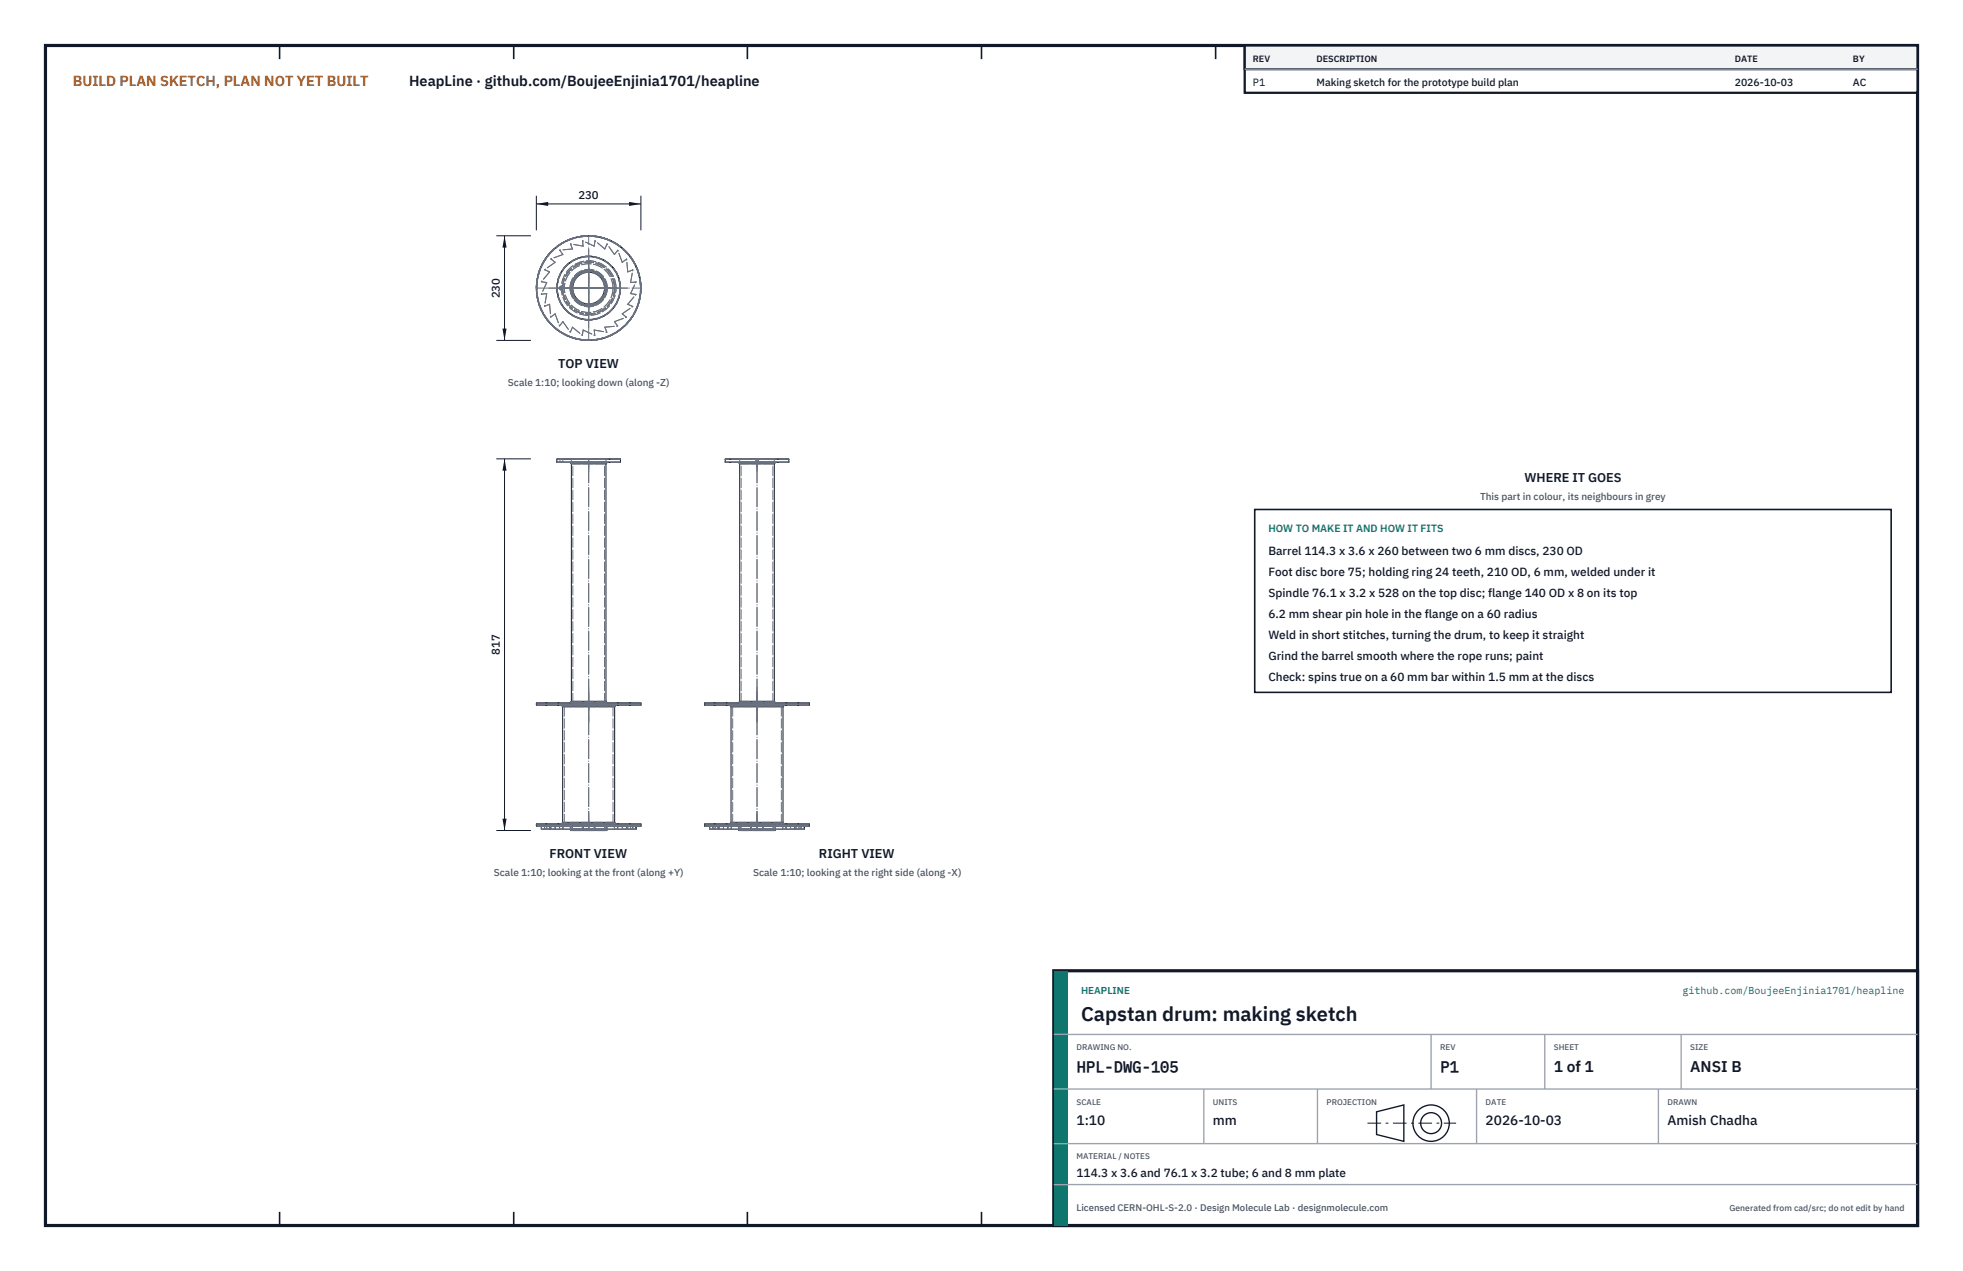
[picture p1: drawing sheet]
<svg xmlns="http://www.w3.org/2000/svg" width="432mm" height="279mm" viewBox="0 0 432 279" stroke-linecap="round" stroke-linejoin="round" font-family="sans-serif">
<path d="M10 10h411.8v259.4h-411.8z" fill="none" stroke="#111827" stroke-width=".7" stroke-linecap="butt"/>
<g fill="none" stroke="#111827" stroke-width=".35">
<path d="M61.5 10v3M113 10v3M164.4 10v3M215.9 10v3M267.4 10v3M318.9 10v3M370.3 10v3M61.5 266.4v3M113 266.4v3M164.4 266.4v3M215.9 266.4v3M267.4 266.4v3"/>
<path d="M318.9 266.4v3M370.3 266.4v3"/>
</g>
<g fill="none" stroke="#111727" stroke-width=".22">
<path d="M123.3 63.1h.4v.5h-.4zM122.5 101.6h14M122.5 101h14M122.5 101v.6M125.4 101.7l.3 .3M125.7 102h7.6M125.7 102v52.5M133.3 102v52.5M133.6 101.7l-.3 .3M136.5 101v.6M159.5 101.6h14M159.5 101h14"/>
<path d="M159.5 101v.6M162.4 101.7l.3 .3M162.7 102v52.5M170.3 101.7v52.5M170.6 101.7l-.3 .3h-7.6M173.5 101v.6M118 155h23M118 154.6h23M118 154.6v.4M123.5 155.1l.3 .3M123.8 155.4h11.4M123.8 155.4v25.7"/>
<path d="M125.4 154.5l.3-.3h7.6l.3 .3M135.2 155.4v25.7M135.5 155.1l-.3 .3M141 154.6v.4M155 155h23M155 154.6h23M155 154.6v.4M160.5 155.1l.3 .3M160.8 155.4v25.7M170.3 154.2h-7.6l-.3 .3M170.3 154.2l.3 .3M172.2 155.1v25.7"/>
<path d="M172.5 155.1l-.3 .3h-11.4M178 154.6v.4M118 181.6h23M118 181.2h23M118 181.2v.4M119.1 181.7v.6h20.8v-.6M119.8 181.7v.6M120.9 181.7v.6M121.1 181.7v.6M122.1 181.7v.6M123.1 181.7v.6M123.5 181.1l.3-.3h11.4l.3 .3"/>
<path d="M123.8 181.7v.6M125.5 181.7v.6M125.9 181.7v.6M128.1 181.7v.6M128.3 181.7v.6M130.8 181.7v.6M133.5 181.7v.9h-8v-.3M135.9 181.7v.6M137.8 181.7v.6M139.2 181.7v.6M141 181.2v.4M155 181.6h23"/>
<path d="M155 181.2h23M155 181.2v.4M156.1 181.7v.6h20.8v-.6M156.8 181.7v.6M157.9 181.7v.6M158.2 181.7v.6M159.1 181.7v.6M160.1 181.7v.6M160.9 181.7v.6M162.5 181.7v.9h8v-.9M163 181.7v.6M165.1 181.7v.6"/>
<path d="M165.3 181.7v.6M167.9 181.7v.6M172.2 180.8h-11.4l-.3 .3M172.2 180.8l.3 .3M172.9 181.7v.6M174.8 181.7v.6M176.2 181.7v.6M178 181.2v.4"/>
<circle cx="123.5" cy="63.3" r=".41"/>
<circle cx="129.5" cy="63.3" r="11.4"/>
<circle cx="129.5" cy="63.3" r="7"/>
<circle cx="129.5" cy="63.3" r="11.5"/>
<circle cx="129.5" cy="63.3" r="3.8"/>
<circle cx="129.5" cy="63.3" r="3.9"/>
<circle cx="129.5" cy="63.3" r="6.9"/>
<circle cx="129.5" cy="63.3" r="3.5"/>
</g>
<g fill="none" stroke="#6a7180" stroke-width=".22" stroke-dasharray="2.1 .5">
<path d="M119.8 59.3l1.1 .5M120.9 59.8l-1.8 2.1M121.2 56.9l.9 .8M122.1 57.7l-2.3 1.6M123.1 55l.7 .9M123.8 55.9l-2.6 1M125.5 53.6l.4 1.1M125.9 54.7l-2.8 .3M128.1 52.9l.2 1.2M128.3 54.1l-2.8-.5M130.7 54.1l-2.6-1.2M130.9 52.9l-.2 1.2"/>
<path d="M133 54.7l-2.1-1.8M133.5 53.6l-.5 1.1M135.2 55.9l-1.7-2.3M135.9 55l-.7 .9M136.9 57.7l-1-2.7M137.8 57l-.9 .7M138.1 59.8l-.3-2.8M139.2 59.3l-1.1 .5M119.1 64.7l1.2-.2M119.1 61.9l1.2 .2M119.8 67.3l1.1-.4M120.3 62.1l-1.2 2.6"/>
<path d="M120.3 64.5l-.5 2.8M120.9 66.9l.2 2.8M121.1 69.7l1-.7M122.1 69l1 2.6M123.1 71.6l.7-.9M123.3 63.1h.4v.5h-.4zM123.8 70.7l1.7 2.3M125.5 73l.4-1.1M125.9 71.9l2.2 1.8M128.1 73.7l.2-1.1M128.3 72.6l2.5 1.1M130.7 72.6l2.8 .4"/>
<path d="M130.8 73.7l-.1-1.1M133 71.9l2.9-.2M133.5 73l-.5-1.1M135.2 70.7l2.6-1M135.9 71.7l-.7-1M136.9 69l2.3-1.6M137.8 69.7l-.9-.7M138.1 66.9l1.8-2.2M138.7 62.1l.5-2.8M138.7 64.5l1.2-2.5M139.2 67.4l-1.1-.5M139.9 64.7l-1.2-.2"/>
<path d="M139.9 62l-1.2 .1M123.1 101.7h.8M123.1 100.9h.8M123.2 101.6l-.1 .1M123.2 101l-.1-.1M123.2 101.6v-.6M123.2 101.6h.6M123.2 101h.6M123.8 101.6v-.6M123.8 101.6h-.6M123.8 101h-.6M123.9 101.7h-.8"/>
<path d="M123.9 100.9h-.8M123.9 101.7l-.1-.1M123.9 100.9l-.1 .1M125.4 101.7h8.2M125.6 101.7h7.8M125.6 100.9h7.8M125.7 101.7h7.6M125.7 102h7.6M125.7 102v-.3M125.7 101.6l-.1 .1M125.7 101l-.1-.1M125.7 101.6v-.6"/>
<path d="M125.7 101.7v.3M125.7 101.6h7.6M125.7 101h7.6M126 101.7h7M133 101.7h-7M133.3 101.7h-7.6M133.3 102v-.3M133.3 101.6v-.6M133.3 101.7v.3M133.3 101.6h-7.6M133.3 101h-7.6M133.4 101.7h-7.8"/>
<path d="M133.4 100.9h-7.8M133.4 101.7l-.1-.1M133.4 100.9l-.1 .1M133.6 101.7h-8.2M136.4 101.7h-13.8M136.4 100.9h-13.8M136.5 101.6h-14M136.5 101h-14M162.4 101.7h8.2M162.6 101.7h3.9M162.6 100.9h3.9M162.7 101.7h3.8"/>
<path d="M162.7 102h7.6M162.7 101.7h7.6M162.7 102v-.3M162.7 101.6l-.1 .1M162.7 101l-.1-.1M162.7 101.6v-.6M162.7 101.7v.3M162.7 101.6h3.8M162.7 101h3.8M163 101.7h3.5M166.1 101.7h.4M166.1 100.9h.4"/>
<path d="M166.2 101.6l-.1 .1M166.2 101l-.1-.1M166.2 101.6v-.6M166.2 101.6h.3M166.2 101h.3M166.5 101.7h3.8M166.5 101.7h3.5M166.5 101.7h.4M166.5 101.7h3.9M166.5 100.9h.4M166.5 100.9h3.9M166.5 101.7h-4.1"/>
<path d="M166.5 101.7h-3.8M166.5 101.6h.3M166.5 101.6h3.8M166.5 101h.3M166.5 101h3.8M166.8 101.6l.1 .1M166.8 101l.1-.1M166.8 101.6v-.6M166.8 101.6h-.6M166.8 101h-.6M166.9 101.7h-.8M166.9 100.9h-.8"/>
<path d="M170 101.7h-7M170.3 101.7h-7.6M170.3 101.7h-3.8M170.3 101.6l.1 .1M170.3 101l.1-.1M170.3 101.6v-.6M170.3 101.7v.3M170.3 101.6h-7.6M170.3 101h-7.6M170.4 101.7h-7.8M170.4 100.9h-7.8M170.6 101.7h-4.1"/>
<path d="M173.4 101.7h-13.8M173.4 100.9h-13.8M173.5 101.6h-14M173.5 101h-14M123.5 155.1h12M123.8 155.1h11.4M123.8 155.4h11.4M123.8 155.4v-.3M123.8 155.1v.3M124.1 155.1h10.7M125.4 154.5h8.2M125.6 155.1h7.8"/>
<path d="M125.6 154.5h7.8M125.7 154.5h7.6M125.7 155l-.1 .1M125.7 154.6l-.1-.1M125.7 155v-.4M125.7 154.5v-.3M125.7 155h7.6M125.7 154.6h7.6M126 154.5h7M126 154.5v-52.8M133 154.5h-7M133 154.5v-52.8"/>
<path d="M133.3 155v-.4M133.3 154.5h-7.6M133.3 154.2h-7.6M133.3 154.5v-.3M133.3 155h-7.6M133.3 154.6h-7.6M133.4 155.1h-7.8M133.4 154.5h-7.8M133.4 155.1l-.1-.1M133.4 154.5l-.1 .1M133.6 154.5h-8.2M134.8 155.1h-10.7"/>
<path d="M135.2 155.1h-11.4M135.2 155.4v-.3M135.2 155.1v.3M135.5 155.1h-12M140.9 155.1h-22.8M140.9 154.5h-22.8M141 155h-23M141 154.6h-23M160.5 155.1h12M160.8 155.1h5.7M160.8 155.4h11.4M160.8 155.1h11.4"/>
<path d="M160.8 155.4v-.3M160.8 155.1v.3M161.2 155.1h5.3M162.4 154.5h4.1M162.6 155.1h3.9M162.6 154.5h3.9M162.7 154.5h3.8M162.7 155l-.1 .1M162.7 154.6l-.1-.1M162.7 155v-.4M162.7 154.5v-.3M162.7 155h3.8"/>
<path d="M162.7 154.6h3.8M163 154.5h3.5M163 154.5v-52.8M166.5 155.1h5.7M166.5 155.1h5.4M166.5 155.1h3.9M166.5 154.5h3.9M166.5 154.5h3.8M166.5 154.5h3.5M166.5 155.1h-6M166.5 155.1h-5.7M166.5 154.5h4.1"/>
<path d="M166.5 155h3.8M166.5 154.6h3.8M170 154.5h-7M170 154.5v-52.8M170.3 154.5h-7.6M170.3 154.2h-7.6M170.3 155l.1 .1M170.3 154.6l.1-.1M170.3 155v-.4M170.3 154.5v-.3M170.3 155h-7.6M170.3 154.6h-7.6"/>
<path d="M170.4 155.1h-7.8M170.4 154.5h-7.8M170.6 154.5h-8.2M171.9 155.1h-10.7M172.2 155.1h-11.4M172.2 155.1h-5.7M172.2 155.1v.3M172.5 155.1h-6M177.9 155.1h-22.8M177.9 154.5h-22.8M178 155h-23M178 154.6h-23"/>
<path d="M119.1 181.7h1.2M119.1 182.3h1.2M119.1 182.3v-.6M119.8 182.3h.5M119.8 181.7h1.1M119.8 182.3h1.1M119.8 182.3v-.6M120.3 182.3h-1.2M120.3 182.3h-.5M120.3 181.7h-1.2M120.3 181.7h-.5M120.3 182.3v-.6"/>
<path d="M120.9 182.3h-1.8M120.9 181.7h-1.8M120.9 181.7h.2M120.9 182.3v-.6M121.1 181.7h1M121.2 182.3h.9M121.2 181.7h.9M121.2 182.3v-.6M122.1 182.3h-2.3M122.1 181.7h-2.3M122.1 181.7h1M122.1 182.3v-.6"/>
<path d="M123.1 181.7h.7M123.1 182.3h.7M123.1 182.3v-.6M123.5 181.1h12M123.8 181.1h11.4M123.8 181.1v-.3M123.8 182.3h-2.6M123.8 181.7h-2.6M123.8 181.7h1.7M123.8 182.3v-.6M124.1 181.1h10.7M124.1 181.1v-26"/>
<path d="M125.5 181.7h.4M125.5 182.3h8M125.5 182.3h.4M125.5 182.3v-.6M125.6 181.7h7.7M125.6 181.1h7.7M125.7 182.3h7.5M125.7 181.7h7.5M125.7 182.6h7.5M125.7 182.3v-.6M125.7 181.6l-.1 .1M125.7 181.2l-.1-.1"/>
<path d="M125.7 181.6v-.4M125.7 182.6v-.3M125.7 181.6h7.5M125.7 181.2h7.5M125.9 182.3h-2.8M125.9 181.7h-2.8M125.9 181.7h2.2M125.9 182.3v-.6M128.1 181.7h.2M128.1 182.3h.2M128.1 182.3v-.6M128.3 182.3h-2.8"/>
<path d="M128.3 181.7h-2.8M128.3 181.7h2.5M128.3 182.3v-.6M130.7 182.3h-2.6M130.7 182.3h.1M130.7 181.7h-2.6M130.7 181.7h2.8M130.7 182.3v-.6M130.8 182.3h-.1M130.8 181.7h-.1M130.9 182.3h-.2M130.9 181.7h-.2"/>
<path d="M130.9 182.3v-.6M133 182.3h-2.1M133 182.3h.5M133 181.7h-2.1M133 181.7h2.9M133 182.3v-.6M133.2 182.3h-7.5M133.2 181.7h-7.5M133.2 182.3v-.6M133.2 181.6v-.4M133.2 182.6h-7.5M133.2 182.6v-.3"/>
<path d="M133.2 181.6h-7.5M133.2 181.2h-7.5M133.3 181.7h-7.7M133.3 181.1h-7.7M133.3 181.7l-.1-.1M133.3 181.1l-.1 .1M133.5 182.3h-.5M133.5 181.7h-.5M133.5 182.3h-8M133.5 182.6h-8M133.5 182.3v-.6M134.8 181.1h-10.7"/>
<path d="M134.8 181.1v-26M135.2 182.3h-1.7M135.2 182.3h.7M135.2 181.7h-1.7M135.2 181.7h2.6M135.2 182.3v-.6M135.2 181.1h-11.4M135.2 180.8h-11.4M135.2 181.1v-.3M135.5 181.1h-12M135.9 182.3h-.7M135.9 181.7h-.7"/>
<path d="M135.9 182.3v-.6M136.9 182.3h-1M136.9 182.3h.9M136.9 181.7h-1M136.9 181.7h2.3M136.9 182.3v-.6M137.8 182.3h-.9M137.8 181.7h-.9M137.8 182.3v-.6M138.1 182.3v-.6M138.1 182.3h-.3M138.1 182.3h1.1"/>
<path d="M138.1 181.7h-.3M138.1 181.7h1.8M138.7 182.3v-.6M138.7 182.3h.5M138.7 181.7h.5M138.7 182.3h1.2M138.7 181.7h1.2M139.2 182.3h-1.1M139.2 181.7h-1.1M139.2 182.3v-.6M139.9 182.3h-1.2M139.9 181.7h-1.2"/>
<path d="M140.9 181.7h-22.8M140.9 181.1h-22.8M141 181.6h-23M141 181.2h-23M156.1 181.7h1.2M156.1 182.3h1.2M156.1 182.3v-.6M156.8 182.3h.5M156.8 181.7h1.1M156.8 182.3h1.1M156.8 182.3v-.6M157.3 182.3h-.5"/>
<path d="M157.3 182.3h-1.2M157.3 181.7h-.5M157.3 181.7h-1.2M157.3 182.3v-.6M157.9 182.3h-1.8M157.9 181.7h.3M157.9 181.7h-1.8M157.9 182.3v-.6M158.2 181.7h.9M158.2 182.3h.9M158.2 182.3v-.6M159.1 182.3h-2.3"/>
<path d="M159.1 181.7h1M159.1 181.7h-2.3M159.1 182.3v-.6M160.1 181.7h.8M160.1 182.3h.8M160.1 182.3v-.6M160.5 181.1h6M160.8 181.1h5.7M160.8 181.1v-.3M160.9 182.3h-2.7M160.9 181.7h1.6M160.9 181.7h-2.7"/>
<path d="M160.9 182.3v-.6M161.2 181.1h5.3M161.2 181.1v-26M162.5 181.7h.5M162.5 182.3h4M162.5 182.3h.5M162.5 182.3v-.6M162.7 181.7h3.8M162.7 181.1h3.8M162.8 182.3h3.7M162.8 181.7h3.7M162.8 182.6h3.7"/>
<path d="M162.8 182.3v-.6M162.8 181.6l-.1 .1M162.8 181.2l-.1-.1M162.8 181.6v-.4M162.8 182.6v-.3M162.8 181.6h3.7M162.8 181.2h3.7M163 182.3h-2.9M163 181.7h2.1M163 181.7h-2.9M163 182.3v-.6M165.1 181.7h.2"/>
<path d="M165.2 182.3h.1M165.2 181.7h.1M165.2 182.3v-.6M165.3 182.3h-2.8M165.3 181.7h2.6M165.3 181.7h-2.8M165.3 182.3v-.6M166.5 182.3h3.8M166.5 181.7h3.8M166.5 181.7h3.9M166.5 181.1h3.9M166.5 181.1h5.7"/>
<path d="M166.5 181.1h5.4M166.5 181.1h6M166.5 182.3h4M166.5 182.6h3.8M166.5 181.6h3.8M166.5 181.2h3.8M167.7 182.3v-.6M167.7 182.3h.2M167.7 181.7h2.8M167.7 182.3h-2.5M167.7 181.7h-2.5M167.9 182.3h-.2"/>
<path d="M167.9 181.7h-.2M167.9 182.3v-.6M170.1 182.3v-.6M170.1 182.3h.4M170.1 182.3h-2.2M170.1 181.7h2.8M170.1 181.7h-2.2M170.3 182.3h-7.5M170.3 181.7h-7.5M170.3 182.6h-7.5M170.3 182.3v-.6M170.3 181.6l.1 .1"/>
<path d="M170.3 181.2l.1-.1M170.3 181.6v-.4M170.3 182.6v-.3M170.3 181.6h-7.5M170.3 181.2h-7.5M170.4 181.7h-7.7M170.4 181.1h-7.7M170.5 182.3h-.4M170.5 181.7h-.4M170.5 182.3h-8M170.5 182.6h-8M170.6 182.3h-.5"/>
<path d="M170.6 181.7h-.5M170.6 182.3v-.6M171.9 181.1h-10.7M171.9 181.1v-26M172.2 182.3h.7M172.2 182.3h-1.6M172.2 181.7h2.6M172.2 181.7h-1.6M172.2 182.3v-.6M172.2 181.1h-11.4M172.2 180.8h-11.4M172.2 181.1v-.3"/>
<path d="M172.5 181.1h-12M172.9 182.3h-.7M172.9 181.7h-.7M172.9 182.3v-.6M173.9 182.3h.9M173.9 182.3h-1M173.9 181.7h2.3M173.9 181.7h-1M173.9 182.3v-.6M174.8 182.3h-.9M174.8 181.7h-.9M174.9 182.3h-1"/>
<path d="M174.9 181.7h-1M174.9 182.3v-.6M175.1 182.3h1.1M175.1 182.3h-.2M175.1 181.7h1.8M175.1 181.7h-.2M175.1 182.3v-.6M175.7 182.3h1.2M175.7 182.3h.5M175.7 181.7h1.2M175.7 181.7h.5M175.7 182.3v-.6"/>
<path d="M176.2 182.3h-1.1M176.2 181.7h-1.1M176.2 182.3v-.6M176.9 182.3h-1.2M176.9 181.7h-1.2M177.9 181.7h-22.8M177.9 181.1h-22.8M178 181.6h-23M178 181.2h-23"/>
<circle cx="123.5" cy="63.3" r=".41"/>
<circle cx="129.5" cy="63.3" r="11.4"/>
<circle cx="129.5" cy="63.3" r="7"/>
<circle cx="129.5" cy="63.3" r="11.5"/>
<circle cx="129.5" cy="63.3" r="3.8"/>
<circle cx="129.5" cy="63.3" r="3.9"/>
<circle cx="129.5" cy="63.3" r="4"/>
<circle cx="129.5" cy="63.3" r="4.1"/>
<circle cx="129.5" cy="63.3" r="6.9"/>
<circle cx="129.5" cy="63.3" r="3.5"/>
<circle cx="129.5" cy="63.3" r="5.7"/>
<circle cx="129.5" cy="63.3" r="5.4"/>
<circle cx="129.5" cy="63.3" r="6"/>
</g>
<g fill="none" stroke="#6a7180" stroke-width=".22" stroke-dasharray="4.2 .5 0 .5">
<path d="M118 63.3h23M120.7 63.3h17.5M122.3 63.3h14.3M122.8 63.3h13.4M124.5 63.3h10M124.7 63.3h9.5M124.8 63.3h9.4M125.1 63.3h8.7M129.5 74.8v-23M129.5 72.1v-17.5M129.5 70.5v-14.3M129.5 70v-13.4"/>
<path d="M129.5 68.3v-10M129.5 68.1v-9.5M129.5 68v-9.4M129.5 67.7v-8.7M129.5 103.7v-2.8M129.5 102.7v-1.8M129.5 100.9v2.2M166.5 103.7v-2.8M166.5 102.7v-1.8M166.5 100.9v2.2M129.5 158.8v-57.9M129.5 158.7v-57.8"/>
<path d="M129.5 158.4v-7.3M129.5 156.1v-2.7M129.5 155.6v-2.6M129.5 153.3v3.8M166.5 158.8v-57.9M166.5 158.7v-57.8M166.5 158.4v-7.3M166.5 156.1v-2.7M166.5 155.6v-2.6M166.5 153.3v3.8M129.5 182.6v-1.5M129.5 182.6v-2.1"/>
<path d="M129.5 182.6v-2.6M129.5 182.6v-3.6M129.5 182.6v-4.9M129.5 182.6v-30.7M129.5 182.6v-30.8M166.5 182.6v-1.5M166.5 182.6v-2.1M166.5 182.6v-2.6M166.5 182.6v-3.6M166.5 182.6v-4.9M166.5 182.6v-30.7M166.5 182.6v-30.8"/>
</g>
<path d="M118 43v7.6M118 44.8h23M141 43v7.6" fill="none" stroke="#111827" stroke-width=".22"/>
<path d="M118 44.8l2.6-.4v.9zM138.4 44.4v.9l2.6-.5z" fill="#111827"/>
<path d="M109.2 51.8h7.6M111 51.8v23M109.2 74.8h7.6" fill="none" stroke="#111827" stroke-width=".22"/>
<path d="M111 51.8l-.5 2.6h.9zM110.5 72.2h.9l-.4 2.6z" fill="#111827"/>
<path d="M109.2 100.9h7.6M111 100.9v81.7M109.2 182.6h7.6" fill="none" stroke="#111827" stroke-width=".22"/>
<path d="M111 100.9l-.5 2.6h.9zM110.5 180h.9l-.4 2.6z" fill="#111827"/>
<path d="M276 112h140v40.2h-140z" fill="#fff" stroke="#111827" stroke-width=".35"/>
<path d="M273.8 10h148v10.4h-148z" fill="#fff" stroke="#111827" stroke-width=".5"/>
<path d="M273.8 10h148v5.2h-148z" fill="#f3f4f6" stroke="#111827" stroke-width=".5"/>
<path d="M273.8 15.2h148" fill="none" stroke="#9ca3af" stroke-width=".3"/>
<path d="M231.8 213.4h190v56h-190z" fill="#fff" stroke="#111827" stroke-width=".7" stroke-linecap="butt"/>
<path d="M231.8 213.4h3v56h-3z" fill="#0f766e"/>
<path d="M231.8 227.4h190M231.8 239.4h190M264.8 239.4v12M289.8 239.4v12M314.8 227.4v12M324.8 239.4v12M339.8 227.4v12M364.8 239.4v12M369.8 227.4v12M231.8 251.4h190M231.8 260.4h190" fill="none" stroke="#9ca3af" stroke-width=".3"/>
<g fill="none" stroke="#111827" stroke-width=".3">
<path d="M302.8 244.4l6-1.5v8l-6-1.5z"/>
<circle cx="314.8" cy="246.9" r="4"/>
<circle cx="314.8" cy="246.9" r="2.3"/>
</g>
<path d="M300.8 246.9h19.5" fill="none" stroke="#111827" stroke-width=".22" stroke-dasharray="3 1 .6 1" stroke-linecap="butt"/>
<text font-size="4.4" fill="#111827" x="237.8" y="224.4">Capstan drum: making sketch</text>
<g font-size="3.4" fill="#111827">
<text x="236.8" y="235.6">HPL-DWG-105</text>
<text x="316.8" y="235.6">P1</text>
<text x="341.8" y="235.6">1 of 1</text>
<text x="371.8" y="235.6">ANSI B</text>
</g>
<text font-size="3.2" fill="#b45309" x="16" y="19">BUILD PLAN SKETCH, PLAN NOT YET BUILT</text>
<text font-size="3.2" fill="#111827" x="90" y="19">HeapLine · github.com/BoujeeEnjinia1701/heapline</text>
<g font-size="3" fill="#111827">
<text x="236.8" y="247.2">1:10</text>
<text x="266.8" y="247.2">mm</text>
<text x="326.8" y="247.2">2026-10-03</text>
<text x="366.8" y="247.2">Amish Chadha</text>
</g>
<g font-size="2.8" fill="#111827">
<text x="122.8" y="80.8">TOP VIEW</text>
<text x="335.3" y="106">WHERE IT GOES</text>
<text x="120.9" y="188.6">FRONT VIEW</text>
<text x="180.1" y="188.6">RIGHT VIEW</text>
</g>
<g font-size="2.6" fill="#111827">
<text x="279" y="122">Barrel 114.3 x 3.6 x 260 between two 6 mm discs, 230 OD</text>
<text x="279" y="126.6">Foot disc bore 75; holding ring 24 teeth, 210 OD, 6 mm, welded under it</text>
<text x="279" y="131.2">Spindle 76.1 x 3.2 x 528 on the top disc; flange 140 OD x 8 on its top</text>
<text x="279" y="135.8">6.2 mm shear pin hole in the flange on a 60 radius</text>
<text x="279" y="140.4">Weld in short stitches, turning the drum, to keep it straight</text>
<text x="279" y="145">Grind the barrel smooth where the rope runs; paint</text>
<text x="279" y="149.6">Check: spins true on a 60 mm bar within 1.5 mm at the discs</text>
<text x="236.8" y="258.8">114.3 x 3.6 and 76.1 x 3.2 tube; 6 and 8 mm plate</text>
</g>
<g font-size="2.5" fill="#111827">
<text x="127.2" y="43.8">230</text>
<text x="110" y="65.6" transform="rotate(-90 110 65.6)">230</text>
<text x="110" y="144" transform="rotate(-90 110 144)">817</text>
</g>
<g font-size="2.3" fill="#111827">
<text x="275.6" y="18.8">P1</text>
<text x="289.6" y="18.8">Making sketch for the prototype build plan</text>
<text x="381.6" y="18.8">2026-10-03</text>
<text x="407.6" y="18.8">AC</text>
</g>
<text font-size="2.3" fill="#0f766e" x="279" y="117">HOW TO MAKE IT AND HOW IT FITS</text>
<g font-size="2.2" fill="#4b5563">
<text x="111.7" y="84.8">Scale 1:10; looking down (along -Z)</text>
<text x="325.6" y="110">This part in colour, its neighbours in grey</text>
<text x="108.6" y="192.6">Scale 1:10; looking at the front (along +Y)</text>
<text x="165.7" y="192.6">Scale 1:10; looking at the right side (along -X)</text>
</g>
<g font-size="2.2" fill="#0f766e">
<text x="237.8" y="218.4">HEAPLINE</text>
<text x="370.1" y="218.4">github.com/BoujeeEnjinia1701/heapline</text>
</g>
<text font-size="2.1" fill="#4b5563" x="236.8" y="266.2">Licensed CERN-OHL-S-2.0 · Design Molecule Lab · designmolecule.com</text>
<g font-size="2" fill="#111827">
<text x="275.6" y="13.6">REV</text>
<text x="289.6" y="13.6">DESCRIPTION</text>
<text x="381.6" y="13.6">DATE</text>
<text x="407.6" y="13.6">BY</text>
</g>
<text font-size="1.9" fill="#4b5563" x="380.4" y="266.2">Generated from cad/src; do not edit by hand</text>
<g font-size="1.8" fill="#4b5563">
<text x="236.8" y="230.8">DRAWING NO.</text>
<text x="316.8" y="230.8">REV</text>
<text x="341.8" y="230.8">SHEET</text>
<text x="371.8" y="230.8">SIZE</text>
<text x="236.8" y="242.8">SCALE</text>
<text x="266.8" y="242.8">UNITS</text>
<text x="291.8" y="242.8">PROJECTION</text>
<text x="326.8" y="242.8">DATE</text>
<text x="366.8" y="242.8">DRAWN</text>
<text x="236.8" y="254.8">MATERIAL / NOTES</text>
</g>
</svg>
